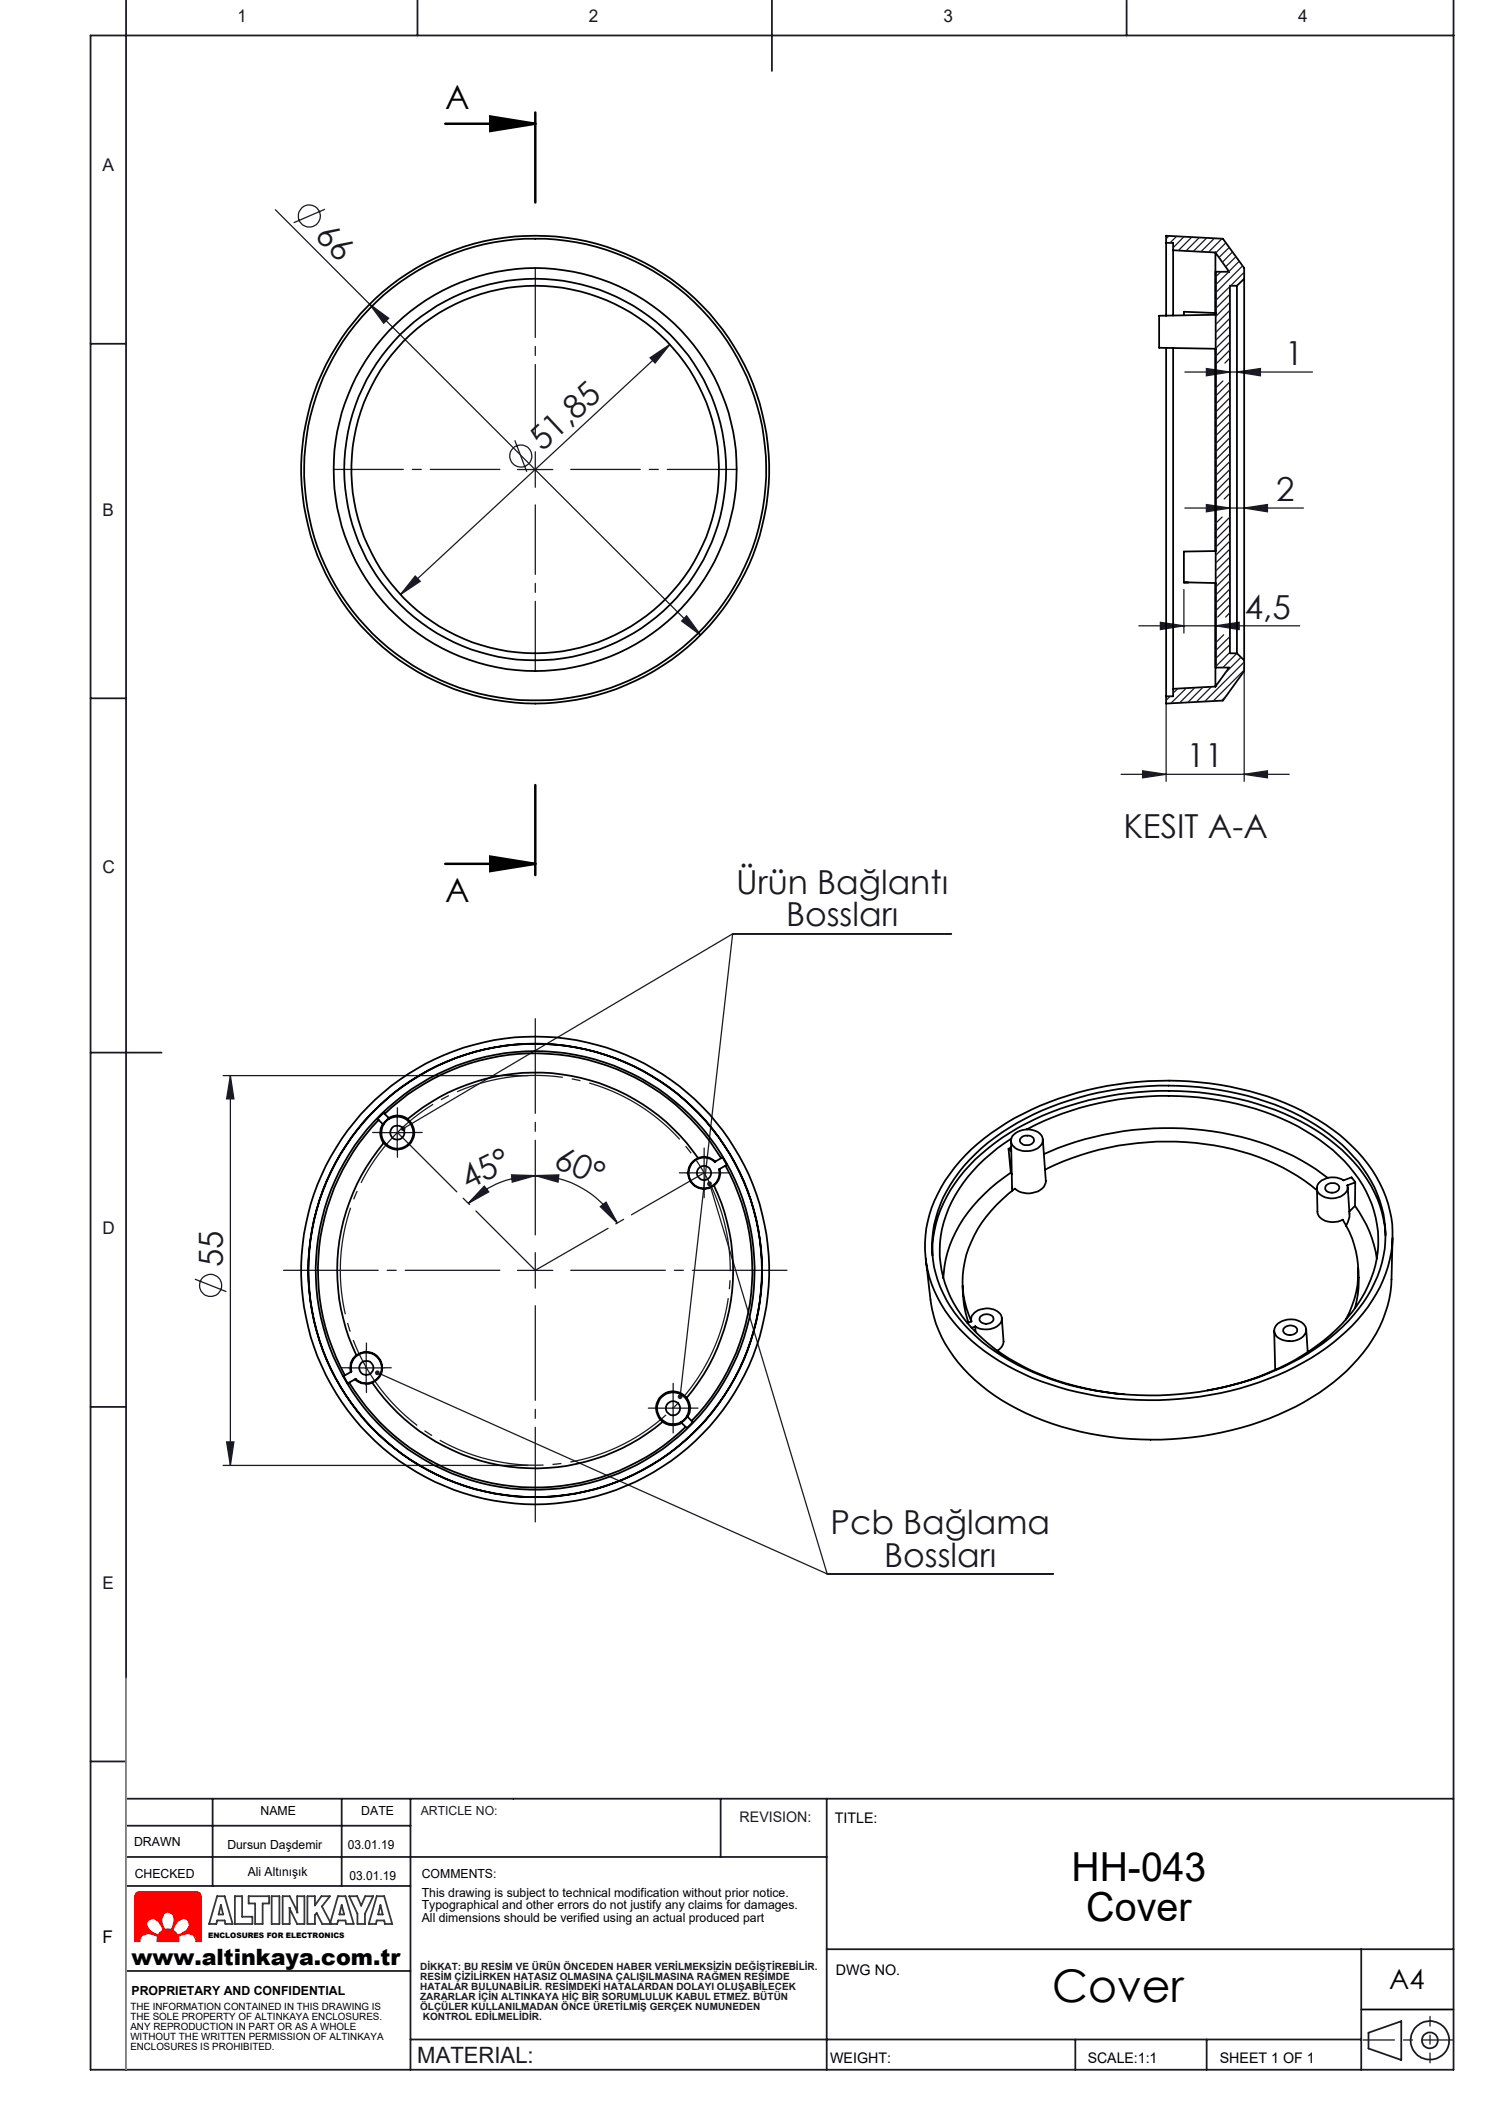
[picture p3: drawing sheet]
<svg xmlns="http://www.w3.org/2000/svg" width="210mm" height="297mm" viewBox="0 0 210 297" stroke-linecap="round" stroke-linejoin="round" font-family="sans-serif">
<path d="M19.2 267l.4-.1h8.2l.4 .2 .2 .4v6.4h-.8l.1-.2-.4-.7-.8-.2-.9 .2-.4 .2v.7h-3v-.7l-.6-.3-.8-.1-.8 .3-.3 .6 .1 .2h-.8v-6.4zM20.9 270.9l.8-.3 .6 .5 .6 .8 .1 .4-.4 .4-.3 .3-.6-.2-.6-.5-.5-.8zM23.1 270l.6-.3 .7 .4 .2 .8-.2 .9-.2 .4h-.5h-.5l-.3-.6-.1-.7zM25 271.1l.9-.5 .6 .3 .2 .8-.3 .6-.9 .6-.5 .1-.3-.4-.3-.3 .2-.6z" fill="none" stroke="#e13800" stroke-width=".18"/>
<g fill="none" stroke="#191924" stroke-width=".25">
<path d="M17.8 0v292M58.9 0v5M108.9 0v10M158.9 0v5M205 0v292h-192.2v-287h192.2M12.8 48.5h5M12.8 98.5h5M12.8 148.5h10M12.8 198.5h5M12.8 248.5h5M17.8 253.8h187.2M17.8 257.6h40.1"/>
<path d="M30 253.8v12.3M48.2 253.8v12.3M57.9 253.8v38.2M101.6 253.8v8.2M116.6 253.8v38.2M17.8 262h98.8M17.8 266.1h40.1M17.8 278.1h40.1M116.6 275h88.4M192 275v17M57.9 287.8h134.1M151.7 287.8v4.2"/>
<path d="M170.2 287.8v4.2M193 286.8l4.6-1.6v5.5l-4.6-1.7z"/>
<circle cx="201.7" cy="287.9" r="2.71"/>
<circle cx="201.7" cy="287.9" r="1.13"/>
</g>
<path d="M30.6 267.5h1.1l1.1 4h-1l-.1-.5h-1.1l-.1 .5h-1zM31.2 268.8l.3 1.3h-.7zM33.1 267.5h1v2.9h1.5v1.1h-2.5zM35.1 267.5h2.9v1.1h-1v2.9h-1v-2.9h-.9zM38.3 267.5h1.1v4h-1.1zM39.9 267.5h1l.9 1.9 .1 .5v-2.4h1v4h-1l-1.1-2.4 .1 2.4h-1zM46.5 271.5l1.2-4h1l1.2 4h-1.1l-.1-.5h-1l-.1 .5h-2.2l-.7-1.6-.3 .3v1.3h-1v-4h1v1.3l.9-1.3h1.2l-1.1 1.5 1.3 2.5M48.2 268.8l.3 1.3h-.6zM49.2 267.5h1.2l.5 1.4 .6-1.4h1.1l-1.1 2.5v1.5h-1.1v-1.5zM53.1 267.5h1.1l1.1 4h-1l-.1-.5h-1.1l-.1 .5h-1zM53.7 268.8l.3 1.3h-.7z" fill="none" stroke="#373737" stroke-width=".25"/>
<path d="M17.8 236.8v55.2" fill="none" stroke="#000" stroke-width=".18"/>
<path d="M192 283.5h13" fill="none" stroke="#000" stroke-width=".25"/>
<path d="M192.2 287.8h12.7" fill="none" stroke="#191924" stroke-width=".18" stroke-dasharray="15.2 1.3 1.3 1.3" stroke-dashoffset="10.8"/>
<path d="M201.7 284.5v6.5" fill="none" stroke="#191924" stroke-width=".18" stroke-dasharray="15.2 1.3 1.3 1.3" stroke-dashoffset="13.9"/>
<path d="M17.8 236.8v55.2" fill="none" stroke="#c0c0c0" stroke-width=".18"/>
<path d="M25 271.1a.92 .92 0 0 1 1.1-.4 .92 .92 0 0 1 .6 1v.1a2.21 2.21 0 0 1-1.7 1.2l-.2-.4-.4-.3 .4-.9zM20.8 270.9a1.01 1.01 0 0 1 1.7 .3l.5 1.1-.5 .4a.42 .42 0 0 1-.7 .1 1.29 1.29 0 0 1-1-1.8zM19.2 267.1l-.2 .3v6.5h.8l-.1-.1a1.06 1.06 0 0 1 1.5-1l.6 .2a.38 .38 0 0 1 .3 .2 .38 .38 0 0 1 .1 .4v.3h3v-.3a.31 .31 0 0 1 0-.3 .31 .31 0 0 1 .3-.2l.3-.2a1.46 1.46 0 0 1 1.8 .5v.5h.8v-6.5l-.3-.4-8.6-.1zM23 270a.92 .92 0 0 1 1.1-.2 .92 .92 0 0 1 .5 1v.6l-.2 .4a.35 .35 0 0 1-.2 .4 .35 .35 0 0 1-.4 0h-.3a.34 .34 0 0 1-.4-.1 .34 .34 0 0 1-.1-.3 1.86 1.86 0 0 1 0-1.8z" fill-rule="evenodd" fill="#f00"/>
<g fill="none" stroke="#191924" stroke-width=".18">
<path d="M38.8 29.6l13.3 13.3M45.8 29.5l-4.4 1.9M52.1 42.9l46.7 46.7M52.1 42.9l2.7 2-.7 .7zM91.7 50.5l2.8-1.9-2.1 2.6zM94.5 48.6l-38 35.3M167.1 52.5h18M170.1 52l3.4 .5-3.4 .5zM174.4 52.5l3.4-.5v1zM72.6 62.1l1.7 4.5M73 66.2h5M75.5 63.7v5.1"/>
<path d="M167.1 71.7h16.7M170.1 71.2l3.4 .5-3.4 .5zM175.5 71.7l3.3-.5v1zM58.6 81.3l.7 .7-2.8 1.9zM96.8 86.9l2 2.7-2.7-2zM160.6 88.3h22.7M163.7 87.8l3.3 .5-3.3 .5zM164.5 99.2v11M167 83.2v6.1M171.4 88.3l3.4-.5v1zM175.5 94.2v16M158.1 109.3h23.7"/>
<path d="M161.1 108.8l3.4 .5-3.4 .4zM175.5 109.3l3.3-.5v.9zM103.3 131.8h30.9M103.3 131.8l-46.4 27.4M103.3 131.8l-7.4 65.3M31.5 151.8h43M32.5 151.8l.5 3.2h-1zM32.5 151.8v55M53.5 159.8h5M56 157.3v5M68.3 167.4l.6 .8-2.9 1.6zM72.1 165.8l3.4 .1-3.3 .9z"/>
<path d="M73 179.2h5M75.5 165.9a13.4 13.4 0 0 0-9.5 3.9M75.5 176.7v5M75.5 165.9l3.3-.1-.1 1zM75.5 165.9a13.5 13.5 0 0 1 11.6 6.7M84.7 170.2l.8-.6 1.6 3zM96.8 165.5h5M99.3 163v5M100.1 167l16.6 55.1M27.5 180.5l4.4 1.7M49.2 193h5M51.6 190.5v5"/>
<path d="M53.2 193.7l63.5 28.4M92.4 198.7h5M94.9 196.2v5M31.5 206.8h43M32 203.4h1l-.5 3.4zM116.7 222.1h31.9"/>
<circle cx="43.6" cy="30.5" r="1.56"/>
<circle cx="73.4" cy="64.4" r="1.56"/>
<circle cx="29.7" cy="181.4" r="1.55"/>
</g>
<path d="M62.8 17.5h12.7M69.1 16.4l6.4 1.1-6.4 1zM75.5 15.9v12.7M75.5 110.8v12.7M62.8 121.9h12.7M69.1 120.9l6.4 1-6.4 1z" fill="none" stroke="#000" stroke-width=".35"/>
<path d="M101.8 171.2a27.5 27.5 0 0 0-46.1-11.1 27.5 27.5 0 0 0 12.6 45.7 27.5 27.5 0 0 0 33.9-33.2l-.4-1.4" fill="none" stroke="#191924" stroke-width=".18" stroke-dasharray="15.2 1.3 1.3 1.3" stroke-dashoffset="7" stroke-linecap="butt"/>
<path d="M70.5 66.2h-23.4M75.5 61.2v-23.4M75.5 71.2v23.5M80.5 66.2h23.4" fill="none" stroke="#191924" stroke-width=".18" stroke-dasharray="15.2 1.3 1.3 1.3" stroke-dashoffset="5.4"/>
<path d="M70.5 179.2h-30.5M75.5 174.2v-30.5M80.5 179.2h30.5M75.5 184.2v30.5" fill="none" stroke="#191924" stroke-width=".18" stroke-dasharray="15.2 1.3 1.3 1.3" stroke-dashoffset="1.9"/>
<g fill="none" stroke="#191924" stroke-width=".18" stroke-dasharray="15.2 1.3 1.3 1.3">
<path d="M53.5 159.8h-1M56 157.3v-1M58.5 159.8h1M56 162.3v1M96.8 165.5h-1M99.3 163v-1M99.3 168v1M101.8 165.5h1M49.2 193h-1M51.7 190.5v-1M51.7 195.5v1M54.2 193h1"/>
<path d="M92.4 198.7h-1M94.9 196.2v-1M97.4 198.7h1M94.9 201.2v1"/>
</g>
<path d="M75.5 179.2l-19.5-19.4M75.5 179.2l23.8-13.7" fill="none" stroke="#191924" stroke-width=".18" stroke-dasharray="15.2 1.3 1.3 1.3" stroke-dashoffset="3.4"/>
<path d="M69.1 16.4l6.4 1.1-6.4 1zM69.1 120.9l6.4 1-6.4 1z" fill="#000"/>
<g fill="#191924">
<path d="M56.6 159v.4l.3-.2-.3 .2a.34 .34 0 0 0 .4 .1 .34 .34 0 0 0 .1-.5 .34 .34 0 0 0-.5 0zM95.7 196.8a.38 .38 0 0 0 .2 .6v-.3v.3a.35 .35 0 0 0 .3-.5 .35 .35 0 0 0-.5-.1zM99.8 166.8a.34 .34 0 0 0 .2 .5 .34 .34 0 0 0 .4-.3 .34 .34 0 0 0-.4-.3l.1 .3-.1-.3zM53 193.5l-.1 .1 .3 .1-.3-.1a.33 .33 0 0 0 .4 .4 .33 .33 0 0 0 .2-.5 .33 .33 0 0 0-.5 0z"/>
<path d="M84.7 170.2l.8-.6 1.6 3zM75.5 165.9l3.3-.1-.1 1z"/>
<path d="M72.1 165.8l3.4 .1-3.3 .9zM68.3 167.4l.6 .8-2.9 1.6z"/>
<path d="M32 203.4h1l-.5 3.4zM32.5 151.8l.5 3.2h-1z"/>
<path d="M96.8 86.9l-.7 .7 2.7 2zM52.1 42.9l2 2.7 .7-.7z"/>
<path d="M171.4 88.3l3.4-.5v1zM163.7 87.8l3.3 .5-3.3 .5z"/>
<path d="M170.1 52l3.4 .5-3.4 .5zM174.4 52.5l3.4-.5v1zM170.1 71.2l3.4 .5-3.4 .5zM175.5 71.7l3.3-.5v1zM161.1 108.8l3.4 .5-3.4 .4zM175.5 109.3l3.3-.5v.9z"/>
<path d="M58.6 81.3l-2.1 2.6 2.8-1.9zM91.7 50.5l.7 .7 2.1-2.6z"/>
</g>
<g fill="none" stroke="#000" stroke-width=".25">
<path d="M164.5 34.3v10.3M164.5 34.3v-1l8 .4 3 4.1v1.5M164.5 34.3h1v1M165.5 35.3v9.2M165.5 35.3l5.9 .3M171.4 35.6v8.6M171.4 35.6l2 2.7h-2v55.9h2l-2 2.7M175.5 39.3v53.9M175.5 39.3l-1.1 1M164.5 49.1v49.1M165.5 49.1v48.1M171.4 49.2v28.5"/>
<path d="M171.4 44.2l-4.4-.2v.5M171.4 44.2h.1M171.4 44.4l-7.9 .2v4.5l7.9 .1M174.4 40.3v51.9M174.4 40.3h-.9v51.9h.9M171.4 77.7l-4.4 .1v4.4M165.5 97.2v1h-1M167 82.2l4.4 .1M167 82.2h.6M171.4 82.3v14.6M171.4 96.9l-5.9 .3M174.4 92.2l1.1 1"/>
<path d="M175.5 93.2v1.5l-3 4.1-8 .5v-1.1M53.3 157.8l.8-.8 .8 .8-.3 .2-.6 .6-.8-.7zM53.4 158a30.6 30.6 0 0 0-4.8 36.1M54 158.6a2.42 2.42 0 0 0 .1 2.7M54.3 157.2a30.7 30.7 0 0 1 47.4 6.2M54.8 157.7a2.45 2.45 0 0 1 2.7 .2M144.8 159.3a43.2 43.2 0 0 1 36-1.5 25.5 25.5 0 0 1 10.8 8.5 15.3 15.3 0 0 1-.2 17.9 27.5 27.5 0 0 1-12.3 9.4 36.8 36.8 0 0 1-8.8 2.6M54.1 161.3a2.39 2.39 0 0 0 3.6 .2 2.39 2.39 0 0 0-.2-3.6 27.9 27.9 0 0 1 41 5.5 2.25 2.25 0 0 0-1.2 3.2 2.25 2.25 0 0 0 3.4 .6 27.9 27.9 0 0 1-3.9 30 2.39 2.39 0 0 0-3.5-.2 2.39 2.39 0 0 0 .2 3.6 27.9 27.9 0 0 1-41-5.5 2.25 2.25 0 0 0 1.1-3.2 2.25 2.25 0 0 0-3.3-.7 27.9 27.9 0 0 1 3.8-29.9zM97.8 164a2.14 2.14 0 0 1 3-.1l1.1-.6 .5 .9 .1 .2-1.1 .6a2.17 2.17 0 0 1-2.7 2.6 2.17 2.17 0 0 1-.9-3.6zM98.5 163.4a2.32 2.32 0 0 1 2.4 .5M101.5 164.9a2.29 2.29 0 0 1-.8 2.4M102.3 164.5a30.6 30.6 0 0 1-4.8 36"/>
<path d="M136.7 163.7a33.3 33.3 0 0 1 15.5-8.8 44.6 44.6 0 0 1 30 2 25.1 25.1 0 0 1 10.6 8.8 15.6 15.6 0 0 1 .1 17.2 27.9 27.9 0 0 1-13.1 10.5 44.6 44.6 0 0 1-32.7 .8 26.1 26.1 0 0 1-13.1-9.9 15.7 15.7 0 0 1 .6-18zM137 162.2a38.5 38.5 0 0 1 20.6-9.2 44.4 44.4 0 0 1 26.1 3.8 24.5 24.5 0 0 1 10.9 10.1 16.1 16.1 0 0 1-1.1 16.6 28.7 28.7 0 0 1-12.1 10 46.4 46.4 0 0 1-35.9 .9 27.4 27.4 0 0 1-12.2-9.4 16.3 16.3 0 0 1 .6-19.3 23.4 23.4 0 0 1 3.1-3.5zM142.2 162.1l.4 3.3M142.2 162.1l.4 .3M142.6 165.4a21.4 21.4 0 0 0-9 11.3l-.4 1.9-.2 1.7M142.6 165.4l.1 .3M142.6 161.9l-.4 .2M142.6 161l.2 7M142.6 160.7a22.3 22.3 0 0 0-9.2 10.8 15.3 15.3 0 0 0 3.5 15.8 28.3 28.3 0 0 0 13.6 7.9l3.9 1 4.1 .5M142.8 160.3a2.75 2.75 0 0 1 4.2 0 1.36 1.36 0 0 1-1 1.9 2.78 2.78 0 0 1-3.2-.6 1.18 1.18 0 0 1 0-1.3zM144 160.5a1.21 1.21 0 0 1 1.8 .2 .91 .91 0 0 1-1.3 .9l-.2-.1a.57 .57 0 0 1-.3-1zM147.1 160.8l.4 5.8a1.69 1.69 0 0 1-1.5 1.6 3.1 3.1 0 0 1-2.9-.5 18.8 18.8 0 0 0-6.8 9.4 13.4 13.4 0 0 0 .6 9.2"/>
<path d="M147.2 162.8a42.8 42.8 0 0 1 32.9-.7 29.1 29.1 0 0 1 7.2 4.1M147.4 165.1a38.6 38.6 0 0 1 32.4-.9l2.2 1.1a22 22 0 0 1 3.7 2.7M185.7 167.7l.1 3.3a2.01 2.01 0 0 0 2.5 1.4l1.1-.3a13.7 13.7 0 0 1 .4 14.1M185.9 167a2.77 2.77 0 0 1 3.6-.5l1.1-.4 .5 .7-1.1 .4a1.47 1.47 0 0 1-1.3 1.7 2.39 2.39 0 0 1-2.9-.9 1.14 1.14 0 0 1 .1-1zM187 167.2a1.26 1.26 0 0 1 1.9 .2 .94 .94 0 0 1-1.3 .9 .64 .64 0 0 1-.6-.4 .64 .64 0 0 1 0-.7zM190.1 167.5l.2 4.2-.5 1.3M191.1 170.1a16.2 16.2 0 0 1 3.1 7.5M191.1 170.1l-.8 .9M191.1 166.8v3.3M191.6 178.9a15.3 15.3 0 0 1-.5 5.7M195.4 174.3a17.4 17.4 0 0 0-6.1-12 34.3 34.3 0 0 0-18.8-8 44.4 44.4 0 0 0-27 4.9 24.7 24.7 0 0 0-10.4 10.6 15.9 15.9 0 0 0-1.6 7.4M196.4 174.7l-.1 5.8a17.9 17.9 0 0 1-5.6 12.1 34.4 34.4 0 0 1-17 9.2 45.2 45.2 0 0 1-29-2.4 24.4 24.4 0 0 1-11.9-10.7 16.8 16.8 0 0 1-1.6-5.3l-.6-5.8"/>
<path d="M49.2 195.1a30.6 30.6 0 0 0 47.5 6.2M50.1 194.6a2.39 2.39 0 0 0 2.4 .5M50.1 191.4a2.17 2.17 0 0 1 3.1 0 2.17 2.17 0 0 1 0 3.1 2.17 2.17 0 0 1-3 .1l-1.2 .6-.5-.9-.1-.1 1.2-.7a2.12 2.12 0 0 1 .5-2.1zM50.2 191.2a2.29 2.29 0 0 0-.7 2.4M96.8 197.2a2.34 2.34 0 0 1 .2 2.7M96.9 199.8l.8 .9-.8 .8-.8-.8 .3-.3zM135.7 181.4l.2 1.8a13.5 13.5 0 0 0 .7 3.4M136.4 186.7l.6-.3a1.59 1.59 0 0 1 1.7-1.7 2.24 2.24 0 0 1 2.6 1 1.45 1.45 0 0 1-1.3 1.7l-1.1 .2a2.08 2.08 0 0 1-1.4-.5M136.9 186.2v.3M137.5 187.1l.1 .8M137.5 187.1l-.5 .3M138.3 185.7a1.21 1.21 0 0 1 1.8 .2 .71 .71 0 0 1-.8 .9 .82 .82 0 0 1-1.1-.9z"/>
<path d="M141.3 186l.2 3.4-.3 .7-.5 .5M179.7 187.8l.1 5.5M180.2 186.8a2.85 2.85 0 0 1 3.8 .2 1.29 1.29 0 0 1-.7 1.9 2.97 2.97 0 0 1-3.3-.4 1.18 1.18 0 0 1 .2-1.7zM181.1 187.4a1.19 1.19 0 0 1 1.9 .1 .99 .99 0 0 1-1.6 .8 .54 .54 0 0 1-.4-.4 .54 .54 0 0 1 .1-.5zM184.2 187.6l.2 3.2M93.5 200.6a2.51 2.51 0 0 0 2.6 .2"/>
<circle cx="75.5" cy="66.3" r="28.4"/>
<circle cx="75.5" cy="66.3" r="25.9"/>
<circle cx="75.5" cy="66.3" r="32.6"/>
<circle cx="75.5" cy="66.3" r="33"/>
<circle cx="75.5" cy="66.2" r="26.9"/>
<circle cx="56" cy="159.8" r="2.26"/>
<circle cx="56" cy="159.8" r=".99"/>
<circle cx="75.5" cy="179.2" r="33"/>
<circle cx="75.5" cy="179.2" r="32"/>
<circle cx="75.5" cy="179.2" r="30.9"/>
<circle cx="75.5" cy="179.3" r="32"/>
<circle cx="99.3" cy="165.5" r="1"/>
<circle cx="51.7" cy="193" r=".99"/>
<circle cx="94.9" cy="198.7" r="2.26"/>
<circle cx="94.9" cy="198.7" r="1"/>
</g>
<g fill="none" stroke="#191924" stroke-width=".18">
<path d="M164.9 33.3l-.4 .4M165.9 33.3l-.9 1M167 33.4l-1.5 1.6M168.1 33.4l-1.9 1.9M169.2 33.5l-1.9 1.9M170.2 33.5l-1.9 2M171.3 33.6l-1.9 1.9M172.2 38.3l-.7 .7M172.4 33.7l-1.9 1.9M172.9 34.3l-1.4 1.4M173.3 38.3l-1.8 1.9M173.4 34.9l-1.5 1.4"/>
<path d="M173.8 35.6l-1.4 1.4M174.3 36.2l-1.4 1.4M174.8 36.9l-1.5 1.4M175.2 37.5l-3.7 3.8M175.5 38.4l-1.9 1.9M172.5 53.8l-1 .9M173.5 40.4l-2 2M173.5 41.5l-2 2M173.5 42.6l-2 2.1M173.5 43.8l-2 2M173.5 44.9l-2 2M173.5 46l-2 2"/>
<path d="M173.5 47.2l-2 1.9M173.5 48.3l-2 2M173.5 49.4l-1.9 1.8M173.5 50.5l-.7 .7M173.5 53.9l-2 2M173.5 55l-2 2M173.5 56.1l-2 2M173.5 57.3l-2 2M173.5 58.4l-2 2M173.5 59.5l-2 2M172.4 73l-.9 .8M173.5 60.6l-2 2"/>
<path d="M173.5 61.7l-2 2M173.5 62.9l-2 2M173.5 64l-2 2M173.5 65.1l-2 2M173.5 66.2l-2 2M173.5 67.3l-2 2.1M173.5 68.5l-2 1.9M173.5 69.6l-.9 .8M173.5 73l-2 2M173.5 74.1l-2 2M173.5 75.2l-2 2M173.5 76.3l-2 2"/>
<path d="M173.5 77.5l-2 1.9M173.5 78.6l-2 2M173.5 79.7l-2 2M165 98.2l-.5 .6M166.1 97.2l-.6 .6M167.3 97.1l-2.1 2.1M168.5 97l-2.1 2.2M169.7 97l-2.2 2.1M170.9 96.9l-2.2 2.1M172.6 89.6l-1.1 1.1M172.9 98.2l-.6 .6M173.5 80.8l-2 2"/>
<path d="M173.5 81.9l-2 2.1M173.5 83.1l-2 2M173.5 84.2l-2 2M173.5 85.3l-1.8 1.8M173.5 89.8l-2 2M173.5 90.9l-2 2M173.5 92l-2 2M173.5 86.4l-.6 .7M174.4 92.2l-1.9 2M175 92.7l-2.2 2.3M175.5 93.4l-5.6 5.6M175.5 94.5l-4.4 4.4"/>
</g>
<text font-size="6.3" x="148.4" y="282.4">Cover</text>
<g font-size="5.6">
<text x="151.1" y="265.4">HH-043</text>
<text x="153.2" y="271.1">Cover</text>
</g>
<g font-size="4.7">
<text x="62.8" y="15.3">A</text>
<text x="62.8" y="127.2">A</text>
</g>
<g font-size="4.7" fill="#191924">
<text x="44.2" y="33.5" transform="rotate(45 44.2 33.5)">66</text>
<text x="181.2" y="51.5">1</text>
<text x="76.5" y="63.8" transform="rotate(-43 76.5 63.8)">51,85</text>
<text x="180" y="70.7">2</text>
<text x="175.6" y="87.3">4,5</text>
<text x="167.4" y="108.2">11</text>
<text x="158.4" y="118.3">KESIT A-A</text>
<text x="103.8" y="126.2">Ürün Bağlantı</text>
<text x="110.9" y="130.7">Bossları</text>
<text x="66" y="167.9" transform="rotate(-26 66 167.9)">45°</text>
<text x="77.9" y="164.6" transform="rotate(23 77.9 164.6)">60°</text>
<text x="31.4" y="178.8" transform="rotate(-90 31.4 178.8)">55</text>
<text x="117.1" y="216.5">Pcb Bağlama</text>
<text x="124.7" y="221">Bossları</text>
</g>
<text font-size="3.9" x="195.9" y="280.6">A4</text>
<text font-size="3.2" x="18.6" y="277.2">www.altinkaya.com.tr</text>
<text font-size="3.2" fill="#191924" x="58.9" y="291.1">MATERIAL:</text>
<g font-size="2.5" fill="#191924">
<text x="33.5" y="3.2">1</text>
<text x="83.1" y="3.2">2</text>
<text x="133.1" y="3.2">3</text>
<text x="183.1" y="3.2">4</text>
<text x="14.5" y="24.2">A</text>
<text x="14.5" y="72.8">B</text>
<text x="14.5" y="123.2">C</text>
<text x="14.5" y="174.2">D</text>
<text x="14.5" y="224.2">E</text>
</g>
<text font-size="2.5" x="14.5" y="274.2">F</text>
<text font-size="2.1" fill="#191924" x="104.3" y="257.1">REVISION:</text>
<g font-size="2.1">
<text x="117.8" y="257.2">TITLE:</text>
<text x="117.9" y="278.6">DWG NO.</text>
<text x="117.1" y="291.1">WEIGHT:</text>
<text x="153.4" y="291.1">SCALE:1:1</text>
<text x="172" y="291.1">SHEET 1 OF 1</text>
</g>
<g font-size="1.8">
<text x="36.8" y="256.1">NAME</text>
<text x="51" y="256.1">DATE</text>
<text x="18.9" y="260.4">DRAWN</text>
<text x="32.1" y="260.9">Dursun Daşdemir</text>
<text x="49" y="260.9">03.01.19</text>
<text x="19" y="265">CHECKED</text>
<text x="35" y="264.7">Ali Altınışık</text>
<text x="49.3" y="265.2">03.01.19</text>
<text x="59.5" y="265">COMMENTS:</text>
<text x="59.5" y="267.6">This drawing is subject to technical modification without prior notice.</text>
<text x="59.5" y="269.4">Typographical and other errors do not justify any claims for damages.</text>
<text x="59.5" y="271.2">All dimensions should be verified using an actual produced part</text>
<text x="18.6" y="281.5">PROPRIETARY AND CONFIDENTIAL</text>
</g>
<text font-size="1.8" fill="#191924" x="59.3" y="256.1">ARTICLE NO:</text>
<g font-size="1.4" fill="#191924">
<text x="59.3" y="277.9">DİKKAT: BU RESİM VE ÜRÜN ÖNCEDEN HABER VERİLMEKSİZİN DEĞİŞTİREBİLİR.</text>
<text x="59.3" y="279.3">RESİM ÇİZİLİRKEN HATASIZ OLMASINA ÇALIŞILMASINA RAĞMEN RESİMDE</text>
<text x="59.3" y="280.8">HATALAR BULUNABİLİR. RESİMDEKİ HATALARDAN DOLAYI OLUŞABİLECEK</text>
<text x="59.3" y="282.2">ZARARLAR İÇİN ALTINKAYA HİÇ BİR SORUMLULUK KABUL ETMEZ. BÜTÜN</text>
<text x="59.3" y="283.6">ÖLÇÜLER KULLANILMADAN ÖNCE ÜRETİLMİŞ GERÇEK NUMUNEDEN</text>
<text x="59.6" y="285.1">KONTROL EDİLMELİDİR.</text>
</g>
<g font-size="1.4">
<text x="18.4" y="283.7">THE INFORMATION CONTAINED IN THIS DRAWING IS</text>
<text x="18.4" y="285.1">THE SOLE PROPERTY OF ALTINKAYA ENCLOSURES.</text>
<text x="18.4" y="286.5">ANY REPRODUCTION IN PART OR AS A WHOLE</text>
<text x="18.4" y="287.9">WITHOUT THE WRITTEN PERMISSION OF ALTINKAYA</text>
<text x="18.4" y="289.3">ENCLOSURES IS PROHIBITED.</text>
</g>
<text font-size="1.1" x="29.3" y="273.5">ENCLOSURES FOR ELECTRONICS</text>
</svg>
